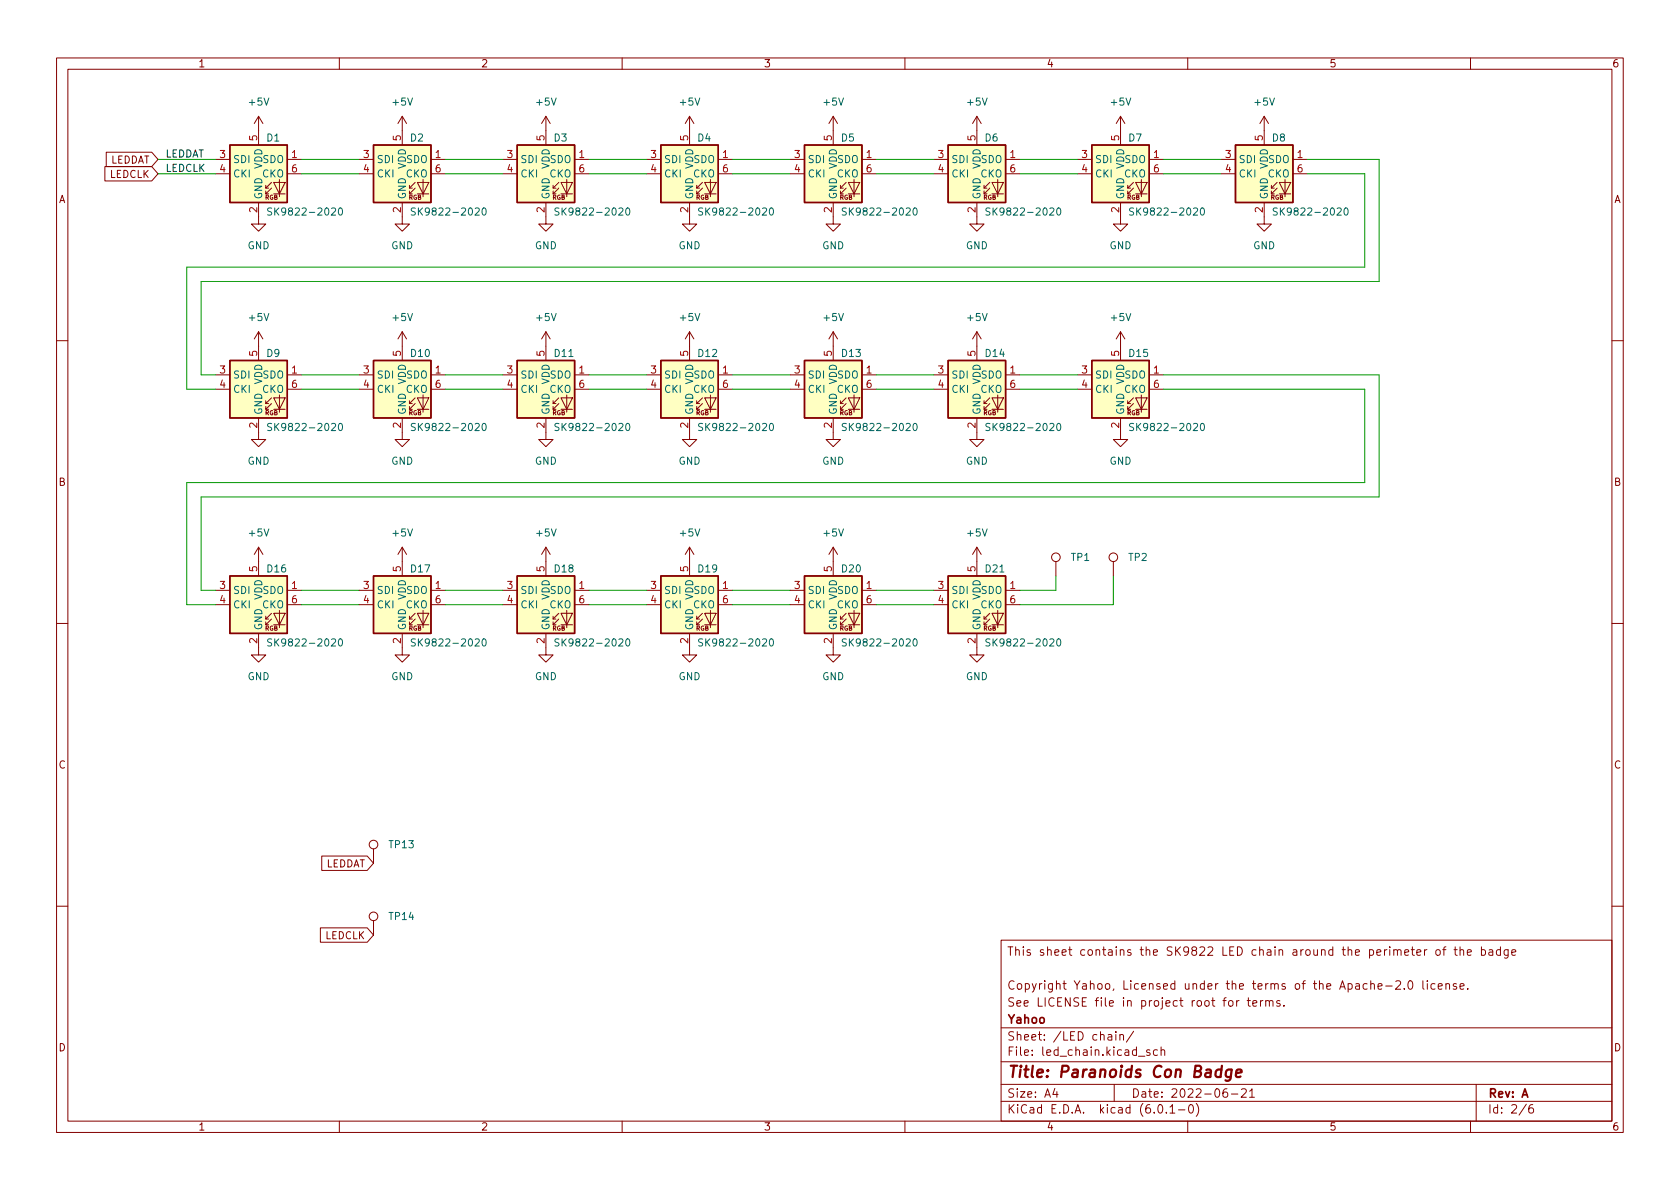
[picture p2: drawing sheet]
<svg xmlns="http://www.w3.org/2000/svg" width="297mm" height="210mm" viewBox="0 0 297 210" stroke-linecap="round" stroke-linejoin="round" font-family="sans-serif">
<g fill="none" stroke="#840000" stroke-width=".18">
<path d="M10 10.2h277v190.1h-277zM12 12.2h273v186.1h-273zM60 10.2v2M110 10.2v2M160 10.2v2M210 10.2v2M260 10.2v2M18.5 29.5h8.3l1.1 1.2-1.1 1.3h-8.3zM18.8 26.9h8l1.1 1.3-1.1 1.3h-8zM38.1 28.2h2.5M38.1 30.7h2.5M45.7 35.8v3.8h1.3l-1.3 1.3-1.3-1.3h1.3"/>
<path d="M45.7 20.6v5M45.7 20.6l-.7 1.2M45.7 20.6l.8 1.2M47 33.3h.5M48 33.3l-1 1v-.5M48 32.3l-1 1v-.5M48.4 32.3h2l-1 2zM48.4 34.3h2M49.4 31.7v3.1M50.8 28.2h2.5M50.8 30.7h2.5M63.5 28.2h2.5"/>
<path d="M63.5 30.7h2.5M71.1 35.8v3.8h1.3l-1.3 1.3-1.3-1.3h1.3M71.1 20.6v5M71.1 20.6l-.7 1.2M71.1 20.6l.8 1.2M72.4 33.3h.5M73.4 33.3l-1 1v-.5M73.4 32.3l-1 1v-.5M73.8 32.3h2l-1 2zM73.8 34.3h2M74.8 31.7v3.1M76.2 28.2h2.5"/>
<path d="M76.2 30.7h2.5M88.9 28.2h2.5M88.9 30.7h2.5M96.5 35.8v3.8h1.3l-1.3 1.3-1.3-1.3h1.3M96.5 20.6v5M96.5 20.6l-.7 1.2M96.5 20.6l.8 1.2M97.8 33.3h.5M98.8 33.3l-1 1v-.5M98.8 32.3l-1 1v-.5M99.2 32.3h2l-1 2zM99.2 34.3h2"/>
<path d="M100.2 31.7v3.1M101.6 28.2h2.5M101.6 30.7h2.5M114.3 28.2h2.5M114.3 30.7h2.5M121.9 35.8v3.8h1.3l-1.3 1.3-1.3-1.3h1.3M121.9 20.6v5M121.9 20.6l-.7 1.2M121.9 20.6l.8 1.2M123.2 33.3h.5M124.2 33.3l-1 1v-.5M124.2 32.3l-1 1v-.5"/>
<path d="M124.6 32.3h2l-1 2zM124.6 34.3h2M125.6 31.7v3.1M127 28.2h2.5M127 30.7h2.5M139.7 28.2h2.5M139.7 30.7h2.5M147.3 35.8v3.8h1.3l-1.3 1.3-1.3-1.3h1.3M147.3 20.6v5M147.3 20.6l-.7 1.2M147.3 20.6l.8 1.2M148.6 33.3h.5"/>
<path d="M149.6 33.3l-1 1v-.5M149.6 32.3l-1 1v-.5M150 32.3h2l-1 2zM150 34.3h2M151 31.7v3.1M152.4 28.2h2.5M152.4 30.7h2.5M165.1 28.2h2.5M165.1 30.7h2.5M172.7 35.8v3.8h1.3l-1.3 1.3-1.3-1.3h1.3M172.7 20.6v5M172.7 20.6l-.7 1.2"/>
<path d="M172.7 20.6l.8 1.2M174 33.3h.5M175 33.3l-1 1v-.5M175 32.3l-1 1v-.5M175.4 32.3h2l-1 2zM175.4 34.3h2M176.4 31.7v3.1M177.8 28.2h2.5M177.8 30.7h2.5M190.5 28.2h2.5M190.5 30.7h2.5M198.1 35.8v3.8h1.3l-1.3 1.3-1.3-1.3h1.3"/>
<path d="M198.1 20.6v5M198.1 20.6l-.7 1.2M198.1 20.6l.8 1.2M199.4 33.3h.5M200.4 33.3l-1 1v-.5M200.4 32.3l-1 1v-.5M200.8 32.3h2l-1 2zM200.8 34.3h2M201.8 31.7v3.1M203.2 28.2h2.5M203.2 30.7h2.5M215.9 28.2h2.5"/>
<path d="M215.9 30.7h2.5M223.5 35.8v3.8h1.3l-1.3 1.3-1.3-1.3h1.3M223.5 20.6v5M223.5 20.6l-.7 1.2M223.5 20.6l.8 1.2M224.8 33.3h.5M225.8 33.3l-1 1v-.5M225.8 32.3l-1 1v-.5M226.2 32.3h2l-1 2zM226.2 34.3h2M227.2 31.7v3.1M228.6 28.2h2.5"/>
<path d="M228.6 30.7h2.5M45.7 58.7v5M45.7 58.7l-.7 1.2M45.7 58.7l.8 1.2M71.1 58.7v5M71.1 58.7l-.7 1.2M71.1 58.7l.8 1.2M96.5 58.7v5M96.5 58.7l-.7 1.2M96.5 58.7l.8 1.2M121.9 58.7v5M121.9 58.7l-.7 1.2"/>
<path d="M121.9 58.7l.8 1.2M147.3 58.7v5M147.3 58.7l-.7 1.2M147.3 58.7l.8 1.2M172.7 58.7v5M172.7 58.7l-.7 1.2M172.7 58.7l.8 1.2M198.1 58.7v5M198.1 58.7l-.7 1.2M198.1 58.7l.8 1.2M10 60.2h2M38.1 66.3h2.5"/>
<path d="M38.1 68.8h2.5M45.7 73.9v3.8h1.3l-1.3 1.3-1.3-1.3h1.3M47 71.4h.5M48 71.4l-1 1v-.5M48 70.4l-1 1v-.5M48.4 70.4h2l-1 2zM48.4 72.4h2M49.4 69.8v3.1M50.8 66.3h2.5M50.8 68.8h2.5M63.5 66.3h2.5M63.5 68.8h2.5"/>
<path d="M71.1 73.9v3.8h1.3l-1.3 1.3-1.3-1.3h1.3M72.4 71.4h.5M73.4 71.4l-1 1v-.5M73.4 70.4l-1 1v-.5M73.8 70.4h2l-1 2zM73.8 72.4h2M74.8 69.8v3.1M76.2 66.3h2.5M76.2 68.8h2.5M88.9 66.3h2.5M88.9 68.8h2.5M96.5 73.9v3.8h1.3l-1.3 1.3-1.3-1.3h1.3"/>
<path d="M97.8 71.4h.5M98.8 71.4l-1 1v-.5M98.8 70.4l-1 1v-.5M99.2 70.4h2l-1 2zM99.2 72.4h2M100.2 69.8v3.1M101.6 66.3h2.5M101.6 68.8h2.5M114.3 66.3h2.5M114.3 68.8h2.5M121.9 73.9v3.8h1.3l-1.3 1.3-1.3-1.3h1.3M123.2 71.4h.5"/>
<path d="M124.2 71.4l-1 1v-.5M124.2 70.4l-1 1v-.5M124.6 70.4h2l-1 2zM124.6 72.4h2M125.6 69.8v3.1M127 66.3h2.5M127 68.8h2.5M139.7 66.3h2.5M139.7 68.8h2.5M147.3 73.9v3.8h1.3l-1.3 1.3-1.3-1.3h1.3M148.6 71.4h.5M149.6 71.4l-1 1v-.5"/>
<path d="M149.6 70.4l-1 1v-.5M150 70.4h2l-1 2zM150 72.4h2M151 69.8v3.1M152.4 66.3h2.5M152.4 68.8h2.5M165.1 66.3h2.5M165.1 68.8h2.5M172.7 73.9v3.8h1.3l-1.3 1.3-1.3-1.3h1.3M174 71.4h.5M175 71.4l-1 1v-.5M175 70.4l-1 1v-.5"/>
<path d="M175.4 70.4h2l-1 2zM175.4 72.4h2M176.4 69.8v3.1M177.8 66.3h2.5M177.8 68.8h2.5M190.5 66.3h2.5M190.5 68.8h2.5M198.1 73.9v3.8h1.3l-1.3 1.3-1.3-1.3h1.3M199.4 71.4h.5M200.4 71.4l-1 1v-.5M200.4 70.4l-1 1v-.5M200.8 70.4h2l-1 2z"/>
<path d="M200.8 72.4h2M201.8 69.8v3.1M203.2 66.3h2.5M203.2 68.8h2.5M285 60.2h2M45.7 96.8v5M45.7 96.8l-.7 1.2M45.7 96.8l.8 1.2M71.1 96.8v5M71.1 96.8l-.7 1.2M71.1 96.8l.8 1.2M96.5 96.8v5"/>
<path d="M96.5 96.8l-.7 1.2M96.5 96.8l.8 1.2M121.9 96.8v5M121.9 96.8l-.7 1.2M121.9 96.8l.8 1.2M147.3 96.8v5M147.3 96.8l-.7 1.2M147.3 96.8l.8 1.2M172.7 96.8v5M172.7 96.8l-.7 1.2M172.7 96.8l.8 1.2M186.7 99.3v2.5"/>
<path d="M196.8 99.3v2.5M10 110.2h2M38.1 104.4h2.5M38.1 106.9h2.5M45.7 112v3.8h1.3l-1.3 1.3-1.3-1.3h1.3M47 109.5h.5M48 109.5l-1 1v-.5M48 108.5l-1 1v-.5M48.4 108.5h2l-1 2zM48.4 110.5h2M49.4 107.9v3.1M50.8 104.4h2.5"/>
<path d="M50.8 106.9h2.5M63.5 104.4h2.5M63.5 106.9h2.5M71.1 112v3.8h1.3l-1.3 1.3-1.3-1.3h1.3M72.4 109.5h.5M73.4 109.5l-1 1v-.5M73.4 108.5l-1 1v-.5M73.8 108.5h2l-1 2zM73.8 110.5h2M74.8 107.9v3.1M76.2 104.4h2.5M76.2 106.9h2.5"/>
<path d="M88.9 104.4h2.5M88.9 106.9h2.5M96.5 112v3.8h1.3l-1.3 1.3-1.3-1.3h1.3M97.8 109.5h.5M98.8 109.5l-1 1v-.5M98.8 108.5l-1 1v-.5M99.2 108.5h2l-1 2zM99.2 110.5h2M100.2 107.9v3.1M101.6 104.4h2.5M101.6 106.9h2.5M114.3 104.4h2.5"/>
<path d="M114.3 106.9h2.5M121.9 112v3.8h1.3l-1.3 1.3-1.3-1.3h1.3M123.2 109.5h.5M124.2 109.5l-1 1v-.5M124.2 108.5l-1 1v-.5M124.6 108.5h2l-1 2zM124.6 110.5h2M125.6 107.9v3.1M127 104.4h2.5M127 106.9h2.5M139.7 104.4h2.5M139.7 106.9h2.5"/>
<path d="M147.3 112v3.8h1.3l-1.3 1.3-1.3-1.3h1.3M148.6 109.5h.5M149.6 109.5l-1 1v-.5M149.6 108.5l-1 1v-.5M150 108.5h2l-1 2zM150 110.5h2M151 107.9v3.1M152.4 104.4h2.5M152.4 106.9h2.5M165.1 104.4h2.5M165.1 106.9h2.5M172.7 112v3.8h1.3l-1.3 1.3-1.3-1.3h1.3"/>
<path d="M174 109.5h.5M175 109.5l-1 1v-.5M175 108.5l-1 1v-.5M175.4 108.5h2l-1 2zM175.4 110.5h2M176.4 107.9v3.1M177.8 104.4h2.5M177.8 106.9h2.5M285 110.2h2M56.9 151.4h8l1.1 1.2-1.1 1.3h-8zM66 150.1v2.5M10 160.2h2"/>
<path d="M56.6 164.1h8.3l1.1 1.2-1.1 1.3h-8.3zM66 162.8v2.5M177 166.3h108v32h-108zM217.4 177l.3-.1 .3 .3v.4l-.3 .3h-.3l-.2-.3v-.4zM218.6 176.9v1M219.1 176.9l-.3 .1-.2 .2M220.5 176.9h.6M220.7 176.4v1.3l.4 .2M221.5 177.4l.7-.1-.1-.3-.4-.1-.2 .2 .1 .8h.5M222.9 176.9v1M223.3 176.9l-.3 .1-.1 .2M223.8 177.1l.2-.2 .4 .1v.9"/>
<path d="M223.8 176.9v1M224.4 177.1l.2-.2 .4 .1 .1 .9M226.3 177l-.4-.1-.2 .2 .1 .3 .5 .1v.4h-.6M227 177.8v.1M243.6 174.4l.8-.1-.1-.3-.4-.1-.3 .2 .1 .8h.6M245 174.4h1.1M246.8 173.6l.6-.2 .2 .2v.3l-.9 1h.9M248.3 174.8v.1M249.1 173.6l.2-.2a.81 .81 0 0 1 .6 .7 .81 .81 0 0 1-.3 .8h-.2a.81 .81 0 0 1-.3-1.3zM250.5 168.4l.7-.1-.1-.3-.4-.1-.2 .2 .1 .8h.5M251.6 173.4v1.3l.2 .2M251.9 167.9v1"/>
<path d="M252.3 167.9l-.3 .1-.1 .2M252.4 173.4v.2M252.4 173.9v1M253.7 174l-.4-.1-.3 .3v.4l.1 .3h.6M253.9 168.1l.2-.2 .5 .2 .1 .5-.2 .3h-.4l-.2-.1zM254.3 174.4l.7-.1-.1-.3-.4-.1-.2 .2 .1 .8h.5M255.1 167.9h.6M255.7 174.1l.2-.2 .3 .1 .1 .9M255.7 167.4l-.4 .2v1.3M255.7 173.9v1M257.1 167.9h.5M257.3 167.4v1.3l.3 .2"/>
<path d="M257.5 174l-.4-.1-.2 .2 .1 .3 .5 .1v.4h-.6M258.2 174.4l.7-.1-.1-.3-.4-.1-.2 .2v.8h.6M258.2 168.1l.2-.2 .3 .1 .1 .9M258.2 167.4v1.5M259.4 168.4l.7-.1v-.3l-.5-.1-.2 .2 .1 .8h.6M259.5 174.8v.1M261.9 168l.5-.1 .2 .3v.4l-.1 .3h-.6M261.9 167.4v1.5M263.3 168h.6v.9M263.9 168.3l-.5 .1a.29 .29 0 0 0-.2 .2 .29 .29 0 0 0 .2 .3h.5M265.3 168l-.4-.1-.3 .3v.4l.1 .3h.6M265.3 167.4v1.5"/>
<path d="M266.6 167.9v1.2l-.2 .3h-.4M266.6 168l-.4-.1-.3 .3v.4l.2 .3h.5M267.3 168.4l.7-.1-.1-.3-.4-.1-.2 .2 .1 .8h.5M285 160.2h2M60 198.3v2M110 198.3v2M160 198.3v2M177 194.8h108M177 191.8h108M177 187.8h108M177 181.8h108M186.5 192.5l-.4 1h1"/>
<path d="M186.9 193v1M195.9 183h.6l.1 .9M196.6 183.3l-.5 .1a.29 .29 0 0 0-.2 .2 .29 .29 0 0 0 .2 .3h.5M197 191.8v3M197.3 182.4v.2M197.3 182.9v1M198 183.1l.2-.2 .4 .1v.9M198 182.9v1M200.4 182.4l-1.3 1.9M201.3 186.8h1.1M203.3 185.7l-.4-.1-.2 .2 .1 .3 .5 .1v.4h-.6M204.6 185.7l-.4-.1-.3 .3v.4l.2 .3h.5"/>
<path d="M204.9 195.4l.2-.1a.81 .81 0 0 1 .6 .7 .81 .81 0 0 1-.3 .8h-.2a.81 .81 0 0 1-.6-.6 .81 .81 0 0 1 .3-.8zM205.3 185.8l.2-.2 .4 .1v.9M205.3 185.1v1.5M206.2 196.7v.1M206.9 195.8l.4-.5v1.5M206.9 196.8h.8M208.4 196.3h1.1M210 198.3v2M210.4 195.4l.1-.1a.81 .81 0 0 1 .6 .7 .81 .81 0 0 1-.3 .8h-.2a.81 .81 0 0 1-.5-.6 .81 .81 0 0 1 .3-.8zM211.5 195.1a1.72 1.72 0 0 1 0 2.3M216.9 192.5a.59 .59 0 0 0-.7 .7v.5l.2 .3h.4l.2-.1 .1-.5-.2-.2-.4-.1-.3 .3M217.7 193.5h1.2"/>
<path d="M219.5 192.7l.6-.2 .2 .2 .1 .3-1 1h1M220.9 193l.5-.5v1.5M220.9 194h.9M260 198.3v2M261 191.8v6.5M269.9 195.3l-1.3 1.9M271 195.3a.6 .6 0 0 0-.7 .7v.5l.1 .3h.5l.2-.1 .1-.5-.2-.2-.4-.1-.3 .3"/>
<circle cx="186.7" cy="98.5" r=".76"/>
<circle cx="196.8" cy="98.5" r=".76"/>
<circle cx="66" cy="149.3" r=".76"/>
<circle cx="66" cy="162" r=".76"/>
</g>
<path d="M216 189.2a.66 .66 0 0 0-1 .3l-.1 .6 .1 .3 .2 .1 .6-.1M216 188.5l-.2 2M217.8 189.2a.66 .66 0 0 0-1 .3l-.1 .6 .2 .3 .1 .1 .6-.1M217.8 189.1l-.2 1.6a.6 .6 0 0 1-.9 .3M218.5 189.8l1-.2v-.4l-.2-.1-.6 .1-.2 1 .3 .3 .5-.1" fill="none" stroke="#840000" stroke-width=".4"/>
<g fill="#ffffc2" stroke="#ffffc2" stroke-width=".18">
<path d="M142.2 25.6h10.2v10.2h-10.2z"/>
<path d="M167.6 25.6h10.2v10.2h-10.2z"/>
<path d="M40.6 25.6h10.2v10.2h-10.2z"/>
<path d="M116.8 25.6h10.2v10.2h-10.2z"/>
<path d="M193 63.7h10.2v10.2h-10.2z"/>
<path d="M40.6 101.8h10.2v10.2h-10.2z"/>
<path d="M167.6 63.7h10.2v10.2h-10.2z"/>
<path d="M167.6 101.8h10.2v10.2h-10.2z"/>
<path d="M91.4 25.6h10.2v10.2h-10.2z"/>
<path d="M218.4 25.6h10.2v10.2h-10.2z"/>
<path d="M193 25.6h10.2v10.2h-10.2z"/>
<path d="M66 25.6h10.2v10.2h-10.2z"/>
<path d="M142.2 101.8h10.2v10.2h-10.2z"/>
<path d="M91.4 63.7h10.2v10.2h-10.2z"/>
<path d="M91.4 101.8h10.2v10.2h-10.2z"/>
<path d="M116.8 101.8h10.2v10.2h-10.2z"/>
<path d="M66 63.7h10.2v10.2h-10.2z"/>
<path d="M66 101.8h10.2v10.2h-10.2z"/>
<path d="M142.2 63.7h10.2v10.2h-10.2z"/>
<path d="M116.8 63.7h10.2v10.2h-10.2z"/>
<path d="M40.6 63.7h10.2v10.2h-10.2z"/>
</g>
<g fill="none" stroke="#840000" stroke-width=".25">
<path d="M40.6 25.6h10.2v10.2h-10.2zM66 25.6h10.2v10.2h-10.2zM91.4 25.6h10.2v10.2h-10.2zM116.8 25.6h10.2v10.2h-10.2zM142.2 25.6h10.2v10.2h-10.2zM167.6 25.6h10.2v10.2h-10.2zM193 25.6h10.2v10.2h-10.2zM218.4 25.6h10.2v10.2h-10.2zM40.6 63.7h10.2v10.2h-10.2zM66 63.7h10.2v10.2h-10.2zM91.4 63.7h10.2v10.2h-10.2zM116.8 63.7h10.2v10.2h-10.2z"/>
<path d="M142.2 63.7h10.2v10.2h-10.2zM167.6 63.7h10.2v10.2h-10.2zM193 63.7h10.2v10.2h-10.2zM40.6 101.8h10.2v10.2h-10.2zM66 101.8h10.2v10.2h-10.2zM91.4 101.8h10.2v10.2h-10.2zM116.8 101.8h10.2v10.2h-10.2zM142.2 101.8h10.2v10.2h-10.2zM167.6 101.8h10.2v10.2h-10.2z"/>
</g>
<g fill="none" stroke="#006464" stroke-width=".18">
<path d="M48 36.8h-.4l-.2 .1v.4l.5 .2 .1 .3-.2 .2h-.5M60 36.9l.1-.1a.68 .68 0 0 1 .5 .6 .68 .68 0 0 1-.5 .6l-.1-.1-.2-.3zM73.4 36.8h-.4l-.2 .1v.4l.5 .2 .1 .3-.2 .2h-.5M85.4 36.9l.1-.1a.68 .68 0 0 1 .5 .6 .68 .68 0 0 1-.5 .6l-.1-.1-.2-.3zM98.8 36.8h-.4l-.2 .1v.4l.5 .2 .1 .3-.2 .2h-.5M110.8 36.9l.1-.1a.68 .68 0 0 1 .5 .6 .68 .68 0 0 1-.5 .6l-.1-.1-.2-.3zM124.2 36.8h-.4l-.2 .1v.4l.5 .2 .1 .3-.2 .2h-.5M136.2 36.9l.1-.1a.68 .68 0 0 1 .5 .6 .68 .68 0 0 1-.5 .6l-.1-.1-.2-.3zM149.6 36.8h-.4l-.2 .1v.4l.5 .2 .1 .3-.2 .2h-.5M161.6 36.9l.1-.1a.68 .68 0 0 1 .5 .6 .68 .68 0 0 1-.5 .6l-.1-.1-.2-.3zM175 36.8h-.4l-.2 .1v.4l.5 .2 .1 .3-.2 .2h-.5M187 36.9l.1-.1a.68 .68 0 0 1 .5 .6 .68 .68 0 0 1-.5 .6l-.1-.1-.2-.3z"/>
<path d="M200.4 36.8h-.4l-.2 .1v.4l.5 .2 .1 .3-.2 .2h-.5M212.4 36.9l.1-.1a.68 .68 0 0 1 .5 .6 .68 .68 0 0 1-.5 .6l-.1-.1-.2-.3zM225.8 36.8h-.4l-.2 .1v.4l.5 .2 .1 .3-.2 .2h-.5M237.8 36.9l.1-.1a.68 .68 0 0 1 .5 .6 .68 .68 0 0 1-.5 .6l-.1-.1-.2-.3zM48 74.9h-.4l-.2 .1v.4l.5 .2 .1 .3-.2 .2h-.5M60 75l.1-.1a.68 .68 0 0 1 .5 .6 .68 .68 0 0 1-.5 .6l-.1-.1-.2-.3zM73.4 74.9h-.4l-.2 .1v.4l.5 .2 .1 .3-.2 .2h-.5M85.4 75l.1-.1a.68 .68 0 0 1 .5 .6 .68 .68 0 0 1-.5 .6l-.1-.1-.2-.3zM98.8 74.9h-.4l-.2 .1v.4l.5 .2 .1 .3-.2 .2h-.5M110.8 75l.1-.1a.68 .68 0 0 1 .5 .6 .68 .68 0 0 1-.5 .6l-.1-.1-.2-.3zM124.2 74.9h-.4l-.2 .1v.4l.5 .2 .1 .3-.2 .2h-.5M136.2 75l.1-.1a.68 .68 0 0 1 .5 .6 .68 .68 0 0 1-.5 .6l-.1-.1-.2-.3z"/>
<path d="M149.6 74.9h-.4l-.2 .1v.4l.5 .2 .1 .3-.2 .2h-.5M161.6 75l.1-.1a.68 .68 0 0 1 .5 .6 .68 .68 0 0 1-.5 .6l-.1-.1-.2-.3zM175 74.9h-.4l-.2 .1v.4l.5 .2 .1 .3-.2 .2h-.5M187 75l.1-.1a.68 .68 0 0 1 .5 .6 .68 .68 0 0 1-.5 .6l-.1-.1-.2-.3zM200.4 74.9h-.4l-.2 .1v.4l.5 .2 .1 .3-.2 .2h-.5M212.4 75l.1-.1a.68 .68 0 0 1 .5 .6 .68 .68 0 0 1-.5 .6l-.1-.1-.2-.3zM48 113h-.4l-.2 .1v.4l.5 .2 .1 .3-.2 .2h-.5M60 113.1l.1-.1a.68 .68 0 0 1 .5 .6 .68 .68 0 0 1-.5 .6l-.1-.1-.2-.3zM73.4 113h-.4l-.2 .1v.4l.5 .2 .1 .3-.2 .2h-.5M85.4 113.1l.1-.1a.68 .68 0 0 1 .5 .6 .68 .68 0 0 1-.5 .6l-.1-.1-.2-.3zM98.8 113h-.4l-.2 .1v.4l.5 .2 .1 .3-.2 .2h-.5M110.8 113.1l.1-.1a.68 .68 0 0 1 .5 .6 .68 .68 0 0 1-.5 .6l-.1-.1-.2-.3z"/>
<path d="M124.2 113h-.4l-.2 .1v.4l.5 .2 .1 .3-.2 .2h-.5M136.2 113.1l.1-.1a.68 .68 0 0 1 .5 .6 .68 .68 0 0 1-.5 .6l-.1-.1-.2-.3zM149.6 113h-.4l-.2 .1v.4l.5 .2 .1 .3-.2 .2h-.5M161.6 113.1l.1-.1a.68 .68 0 0 1 .5 .6 .68 .68 0 0 1-.5 .6l-.1-.1-.2-.3zM175 113h-.4l-.2 .1v.4l.5 .2 .1 .3-.2 .2h-.5M187 113.1l.1-.1a.68 .68 0 0 1 .5 .6 .68 .68 0 0 1-.5 .6l-.1-.1-.2-.3z"/>
</g>
<g fill="none" stroke="#009600" stroke-width=".18">
<path d="M27.9 30.7h10.2M27.9 28.2h10.2M53.3 30.7h10.2M53.3 28.2h10.2M78.7 30.7h10.2M78.7 28.2h10.2M104.1 30.7h10.2M104.1 28.2h10.2M129.5 30.7h10.2M129.5 28.2h10.2M154.9 30.7h10.2M154.9 28.2h10.2"/>
<path d="M180.3 30.7h10.2M180.3 28.2h10.2M205.7 30.7h10.2M205.7 28.2h10.2M231.1 28.2h12.7v21.6h-208.2v16.5h2.5M231.1 30.7h10.2v16.5h-208.3v21.6h5.1M53.3 68.8h10.2M53.3 66.3h10.2M78.7 68.8h10.2M78.7 66.3h10.2M104.1 68.8h10.2M104.1 66.3h10.2"/>
<path d="M129.5 68.8h10.2M129.5 66.3h10.2M154.9 68.8h10.2M154.9 66.3h10.2M180.3 68.8h10.2M180.3 66.3h10.2M205.7 66.3h38.1v21.6h-208.2v16.5h2.5M205.7 68.8h35.6v16.5h-208.3v21.6h5.1M53.3 104.4h10.2M53.3 106.9h10.2M78.7 104.4h10.2M78.7 106.9h10.2"/>
<path d="M104.1 104.4h10.2M104.1 106.9h10.2M129.5 104.4h10.2M129.5 106.9h10.2M154.9 104.4h10.2M154.9 106.9h10.2M186.7 101.8v2.6h-6.4M196.8 101.8v5.1h-16.5"/>
</g>
<text font-size="2.8" fill="#840000" x="178" y="190.6">Title: Paranoids Con Badge</text>
<g font-size="2.1" fill="#840000">
<text x="178" y="169">This sheet contains the SK9822 LED chain around the perimeter of the badge</text>
<text x="178" y="178">See LICENSE file in project root for terms.</text>
<text x="178" y="175">Copyright Yahoo, Licensed under the terms of the Apache-2.0 license.</text>
<text x="178" y="184">Sheet: /LED chain/</text>
<text x="178" y="181">Yahoo</text>
<text x="178" y="186.7">File: led_chain.kicad_sch</text>
<text x="178" y="196.9">KiCad E.D.A. kicad (6.0.1-0)</text>
<text x="178" y="194.1">Size: A4</text>
<text x="200" y="194.1">Date: 2022-06-21</text>
<text x="263" y="194.1">Rev: A</text>
<text x="263" y="196.9">Id: 2/6</text>
</g>
<g font-size="1.8" fill="#840000">
<text x="35" y="11.9">1</text>
<text x="85" y="11.9">2</text>
<text x="135" y="11.9">3</text>
<text x="185" y="11.9">4</text>
<text x="235" y="11.9">5</text>
<text x="285" y="11.9">6</text>
<text x="19.3" y="28.9">LEDDAT</text>
<text x="10.3" y="35.9">A</text>
<text x="19.3" y="31.5">LEDCLK</text>
<text x="285.3" y="35.9">A</text>
<text x="10.3" y="85.9">B</text>
<text x="285.3" y="85.9">B</text>
<text x="10.3" y="135.9">C</text>
<text x="285.3" y="135.9">C</text>
<text x="57.4" y="153.4">LEDDAT</text>
<text x="57.4" y="166.1">LEDCLK</text>
<text x="10.3" y="185.9">D</text>
<text x="285.3" y="185.9">D</text>
<text x="35" y="199.9">1</text>
<text x="85" y="199.9">2</text>
<text x="135" y="199.9">3</text>
<text x="185" y="199.9">4</text>
<text x="235" y="199.9">5</text>
<text x="285" y="199.9">6</text>
</g>
<g font-size="1.8" fill="#006464">
<text x="44.1" y="18.7">+5V</text>
<text x="69.5" y="18.7">+5V</text>
<text x="94.9" y="18.7">+5V</text>
<text x="120.3" y="18.7">+5V</text>
<text x="145.7" y="18.7">+5V</text>
<text x="171.1" y="18.7">+5V</text>
<text x="196.5" y="18.7">+5V</text>
<text x="221.9" y="18.7">+5V</text>
<text x="41.1" y="28.8">SDI</text>
<text x="46.4" y="29.9" transform="rotate(-90 46.4 29.9)">VDD</text>
<text x="46.5" y="28.8">SDO</text>
<text x="47.2" y="25">D1</text>
<text x="66.5" y="28.8">SDI</text>
<text x="71.8" y="29.9" transform="rotate(-90 71.8 29.9)">VDD</text>
<text x="71.9" y="28.8">SDO</text>
<text x="72.6" y="25">D2</text>
<text x="91.9" y="28.8">SDI</text>
<text x="97.2" y="29.9" transform="rotate(-90 97.2 29.9)">VDD</text>
<text x="97.3" y="28.8">SDO</text>
<text x="98" y="25">D3</text>
<text x="117.3" y="28.8">SDI</text>
<text x="122.6" y="29.9" transform="rotate(-90 122.6 29.9)">VDD</text>
<text x="122.7" y="28.8">SDO</text>
<text x="123.4" y="25">D4</text>
<text x="142.7" y="28.8">SDI</text>
<text x="148" y="29.9" transform="rotate(-90 148 29.9)">VDD</text>
<text x="148.1" y="28.8">SDO</text>
<text x="148.8" y="25">D5</text>
<text x="168.1" y="28.8">SDI</text>
<text x="173.4" y="29.9" transform="rotate(-90 173.4 29.9)">VDD</text>
<text x="173.5" y="28.8">SDO</text>
<text x="174.2" y="25">D6</text>
<text x="193.5" y="28.8">SDI</text>
<text x="198.8" y="29.9" transform="rotate(-90 198.8 29.9)">VDD</text>
<text x="198.9" y="28.8">SDO</text>
<text x="199.6" y="25">D7</text>
<text x="218.9" y="28.8">SDI</text>
<text x="224.2" y="29.9" transform="rotate(-90 224.2 29.9)">VDD</text>
<text x="224.3" y="28.8">SDO</text>
<text x="225" y="25">D8</text>
<text x="41.1" y="31.4">CKI</text>
<text x="46.4" y="35.3" transform="rotate(-90 46.4 35.3)">GND</text>
<text x="46.4" y="31.4">CKO</text>
<text x="66.5" y="31.4">CKI</text>
<text x="71.8" y="35.3" transform="rotate(-90 71.8 35.3)">GND</text>
<text x="71.8" y="31.4">CKO</text>
<text x="91.9" y="31.4">CKI</text>
<text x="97.2" y="35.3" transform="rotate(-90 97.2 35.3)">GND</text>
<text x="97.2" y="31.4">CKO</text>
<text x="117.3" y="31.4">CKI</text>
<text x="122.6" y="35.3" transform="rotate(-90 122.6 35.3)">GND</text>
<text x="122.6" y="31.4">CKO</text>
<text x="142.7" y="31.4">CKI</text>
<text x="148" y="35.3" transform="rotate(-90 148 35.3)">GND</text>
<text x="148" y="31.4">CKO</text>
<text x="168.1" y="31.4">CKI</text>
<text x="173.4" y="35.3" transform="rotate(-90 173.4 35.3)">GND</text>
<text x="173.4" y="31.4">CKO</text>
<text x="193.5" y="31.4">CKI</text>
<text x="198.8" y="35.3" transform="rotate(-90 198.8 35.3)">GND</text>
<text x="198.8" y="31.4">CKO</text>
<text x="218.9" y="31.4">CKI</text>
<text x="224.2" y="35.3" transform="rotate(-90 224.2 35.3)">GND</text>
<text x="224.2" y="31.4">CKO</text>
<text x="48.5" y="38.1">SK9822-2020</text>
<text x="73.9" y="38.1">SK9822-2020</text>
<text x="99.3" y="38.1">SK9822-2020</text>
<text x="124.7" y="38.1">SK9822-2020</text>
<text x="150.1" y="38.1">SK9822-2020</text>
<text x="175.5" y="38.1">SK9822-2020</text>
<text x="200.9" y="38.1">SK9822-2020</text>
<text x="226.3" y="38.1">SK9822-2020</text>
<text x="43.8" y="44.1">GND</text>
<text x="69.2" y="44.1">GND</text>
<text x="94.6" y="44.1">GND</text>
<text x="120" y="44.1">GND</text>
<text x="145.4" y="44.1">GND</text>
<text x="170.8" y="44.1">GND</text>
<text x="196.2" y="44.1">GND</text>
<text x="221.6" y="44.1">GND</text>
<text x="44.1" y="56.8">+5V</text>
<text x="69.5" y="56.8">+5V</text>
<text x="94.9" y="56.8">+5V</text>
<text x="120.3" y="56.8">+5V</text>
<text x="145.7" y="56.8">+5V</text>
<text x="171.1" y="56.8">+5V</text>
<text x="196.5" y="56.8">+5V</text>
<text x="47.2" y="63.1">D9</text>
<text x="72.7" y="63.1">D10</text>
<text x="98.1" y="63.1">D11</text>
<text x="123.5" y="63.1">D12</text>
<text x="148.9" y="63.1">D13</text>
<text x="174.3" y="63.1">D14</text>
<text x="199.7" y="63.1">D15</text>
<text x="41.1" y="66.9">SDI</text>
<text x="41.1" y="69.5">CKI</text>
<text x="46.4" y="68" transform="rotate(-90 46.4 68)">VDD</text>
<text x="46.4" y="69.5">CKO</text>
<text x="46.5" y="66.9">SDO</text>
<text x="66.5" y="66.9">SDI</text>
<text x="66.5" y="69.5">CKI</text>
<text x="71.8" y="68" transform="rotate(-90 71.8 68)">VDD</text>
<text x="71.8" y="69.5">CKO</text>
<text x="71.9" y="66.9">SDO</text>
<text x="91.9" y="66.9">SDI</text>
<text x="91.9" y="69.5">CKI</text>
<text x="97.2" y="68" transform="rotate(-90 97.2 68)">VDD</text>
<text x="97.2" y="69.5">CKO</text>
<text x="97.3" y="66.9">SDO</text>
<text x="117.3" y="66.9">SDI</text>
<text x="117.3" y="69.5">CKI</text>
<text x="122.6" y="68" transform="rotate(-90 122.6 68)">VDD</text>
<text x="122.6" y="69.5">CKO</text>
<text x="122.7" y="66.9">SDO</text>
<text x="142.7" y="66.9">SDI</text>
<text x="142.7" y="69.5">CKI</text>
<text x="148" y="68" transform="rotate(-90 148 68)">VDD</text>
<text x="148" y="69.5">CKO</text>
<text x="148.1" y="66.9">SDO</text>
<text x="168.1" y="66.9">SDI</text>
<text x="168.1" y="69.5">CKI</text>
<text x="173.4" y="68" transform="rotate(-90 173.4 68)">VDD</text>
<text x="173.4" y="69.5">CKO</text>
<text x="173.5" y="66.9">SDO</text>
<text x="193.5" y="66.9">SDI</text>
<text x="193.5" y="69.5">CKI</text>
<text x="198.8" y="68" transform="rotate(-90 198.8 68)">VDD</text>
<text x="198.8" y="69.5">CKO</text>
<text x="198.9" y="66.9">SDO</text>
<text x="46.4" y="73.4" transform="rotate(-90 46.4 73.4)">GND</text>
<text x="48.5" y="76.2">SK9822-2020</text>
<text x="71.8" y="73.4" transform="rotate(-90 71.8 73.4)">GND</text>
<text x="73.9" y="76.2">SK9822-2020</text>
<text x="97.2" y="73.4" transform="rotate(-90 97.2 73.4)">GND</text>
<text x="99.3" y="76.2">SK9822-2020</text>
<text x="122.6" y="73.4" transform="rotate(-90 122.6 73.4)">GND</text>
<text x="124.7" y="76.2">SK9822-2020</text>
<text x="148" y="73.4" transform="rotate(-90 148 73.4)">GND</text>
<text x="150.1" y="76.2">SK9822-2020</text>
<text x="173.4" y="73.4" transform="rotate(-90 173.4 73.4)">GND</text>
<text x="175.5" y="76.2">SK9822-2020</text>
<text x="198.8" y="73.4" transform="rotate(-90 198.8 73.4)">GND</text>
<text x="200.9" y="76.2">SK9822-2020</text>
<text x="43.8" y="82.2">GND</text>
<text x="69.2" y="82.2">GND</text>
<text x="94.6" y="82.2">GND</text>
<text x="120" y="82.2">GND</text>
<text x="145.4" y="82.2">GND</text>
<text x="170.8" y="82.2">GND</text>
<text x="196.2" y="82.2">GND</text>
<text x="44.1" y="94.9">+5V</text>
<text x="69.5" y="94.9">+5V</text>
<text x="94.9" y="94.9">+5V</text>
<text x="120.3" y="94.9">+5V</text>
<text x="145.7" y="94.9">+5V</text>
<text x="171.1" y="94.9">+5V</text>
<text x="47.3" y="101.2">D16</text>
<text x="72.7" y="101.2">D17</text>
<text x="98.1" y="101.2">D18</text>
<text x="123.5" y="101.2">D19</text>
<text x="148.9" y="101.2">D20</text>
<text x="174.3" y="101.2">D21</text>
<text x="189.4" y="99.2">TP1</text>
<text x="199.6" y="99.2">TP2</text>
<text x="41.1" y="105">SDI</text>
<text x="41.1" y="107.6">CKI</text>
<text x="46.4" y="106.1" transform="rotate(-90 46.4 106.1)">VDD</text>
<text x="46.4" y="107.6">CKO</text>
<text x="46.5" y="105">SDO</text>
<text x="66.5" y="105">SDI</text>
<text x="66.5" y="107.6">CKI</text>
<text x="71.8" y="106.1" transform="rotate(-90 71.8 106.1)">VDD</text>
<text x="71.8" y="107.6">CKO</text>
<text x="71.9" y="105">SDO</text>
<text x="91.9" y="105">SDI</text>
<text x="91.9" y="107.6">CKI</text>
<text x="97.2" y="106.1" transform="rotate(-90 97.2 106.1)">VDD</text>
<text x="97.2" y="107.6">CKO</text>
<text x="97.3" y="105">SDO</text>
<text x="117.3" y="105">SDI</text>
<text x="117.3" y="107.6">CKI</text>
<text x="122.6" y="106.1" transform="rotate(-90 122.6 106.1)">VDD</text>
<text x="122.6" y="107.6">CKO</text>
<text x="122.7" y="105">SDO</text>
<text x="142.7" y="105">SDI</text>
<text x="142.7" y="107.6">CKI</text>
<text x="148" y="106.1" transform="rotate(-90 148 106.1)">VDD</text>
<text x="148" y="107.6">CKO</text>
<text x="148.1" y="105">SDO</text>
<text x="168.1" y="105">SDI</text>
<text x="168.1" y="107.6">CKI</text>
<text x="173.4" y="106.1" transform="rotate(-90 173.4 106.1)">VDD</text>
<text x="173.4" y="107.6">CKO</text>
<text x="173.5" y="105">SDO</text>
<text x="46.4" y="111.5" transform="rotate(-90 46.4 111.5)">GND</text>
<text x="71.8" y="111.5" transform="rotate(-90 71.8 111.5)">GND</text>
<text x="97.2" y="111.5" transform="rotate(-90 97.2 111.5)">GND</text>
<text x="122.6" y="111.5" transform="rotate(-90 122.6 111.5)">GND</text>
<text x="148" y="111.5" transform="rotate(-90 148 111.5)">GND</text>
<text x="173.4" y="111.5" transform="rotate(-90 173.4 111.5)">GND</text>
<text x="48.5" y="114.3">SK9822-2020</text>
<text x="73.9" y="114.3">SK9822-2020</text>
<text x="99.3" y="114.3">SK9822-2020</text>
<text x="124.7" y="114.3">SK9822-2020</text>
<text x="150.1" y="114.3">SK9822-2020</text>
<text x="175.5" y="114.3">SK9822-2020</text>
<text x="43.8" y="120.3">GND</text>
<text x="69.2" y="120.3">GND</text>
<text x="94.6" y="120.3">GND</text>
<text x="120" y="120.3">GND</text>
<text x="145.4" y="120.3">GND</text>
<text x="170.8" y="120.3">GND</text>
<text x="68.9" y="150">TP13</text>
<text x="68.9" y="162.7">TP14</text>
</g>
<g font-size="1.8" fill="#0f0f0f">
<text x="29.2" y="27.8">LEDDAT</text>
<text x="29.2" y="30.4">LEDCLK</text>
</g>
<g font-size="1.8" fill="#a90000">
<text x="38.9" y="27.9">3</text>
<text x="45.5" y="24.9" transform="rotate(-90 45.5 24.9)">5</text>
<text x="51.6" y="27.9">1</text>
<text x="64.3" y="27.9">3</text>
<text x="70.9" y="24.9" transform="rotate(-90 70.9 24.9)">5</text>
<text x="77" y="27.9">1</text>
<text x="89.7" y="27.9">3</text>
<text x="96.3" y="24.9" transform="rotate(-90 96.3 24.9)">5</text>
<text x="102.4" y="27.9">1</text>
<text x="115.1" y="27.9">3</text>
<text x="121.7" y="24.9" transform="rotate(-90 121.7 24.9)">5</text>
<text x="127.8" y="27.9">1</text>
<text x="140.5" y="27.9">3</text>
<text x="147.1" y="24.9" transform="rotate(-90 147.1 24.9)">5</text>
<text x="153.2" y="27.9">1</text>
<text x="165.9" y="27.9">3</text>
<text x="172.5" y="24.9" transform="rotate(-90 172.5 24.9)">5</text>
<text x="178.6" y="27.9">1</text>
<text x="191.3" y="27.9">3</text>
<text x="197.9" y="24.9" transform="rotate(-90 197.9 24.9)">5</text>
<text x="204" y="27.9">1</text>
<text x="216.7" y="27.9">3</text>
<text x="223.3" y="24.9" transform="rotate(-90 223.3 24.9)">5</text>
<text x="229.4" y="27.9">1</text>
<text x="38.9" y="30.5">4</text>
<text x="51.6" y="30.5">6</text>
<text x="64.3" y="30.5">4</text>
<text x="77" y="30.5">6</text>
<text x="89.7" y="30.5">4</text>
<text x="102.4" y="30.5">6</text>
<text x="115.1" y="30.5">4</text>
<text x="127.8" y="30.5">6</text>
<text x="140.5" y="30.5">4</text>
<text x="153.2" y="30.5">6</text>
<text x="165.9" y="30.5">4</text>
<text x="178.6" y="30.5">6</text>
<text x="191.3" y="30.5">4</text>
<text x="204" y="30.5">6</text>
<text x="216.7" y="30.5">4</text>
<text x="229.4" y="30.5">6</text>
<text x="45.5" y="37.6" transform="rotate(-90 45.5 37.6)">2</text>
<text x="70.9" y="37.6" transform="rotate(-90 70.9 37.6)">2</text>
<text x="96.3" y="37.6" transform="rotate(-90 96.3 37.6)">2</text>
<text x="121.7" y="37.6" transform="rotate(-90 121.7 37.6)">2</text>
<text x="147.1" y="37.6" transform="rotate(-90 147.1 37.6)">2</text>
<text x="172.5" y="37.6" transform="rotate(-90 172.5 37.6)">2</text>
<text x="197.9" y="37.6" transform="rotate(-90 197.9 37.6)">2</text>
<text x="223.3" y="37.6" transform="rotate(-90 223.3 37.6)">2</text>
<text x="45.5" y="63" transform="rotate(-90 45.5 63)">5</text>
<text x="70.9" y="63" transform="rotate(-90 70.9 63)">5</text>
<text x="96.3" y="63" transform="rotate(-90 96.3 63)">5</text>
<text x="121.7" y="63" transform="rotate(-90 121.7 63)">5</text>
<text x="147.1" y="63" transform="rotate(-90 147.1 63)">5</text>
<text x="172.5" y="63" transform="rotate(-90 172.5 63)">5</text>
<text x="197.9" y="63" transform="rotate(-90 197.9 63)">5</text>
<text x="38.9" y="66">3</text>
<text x="38.9" y="68.6">4</text>
<text x="51.6" y="66">1</text>
<text x="51.6" y="68.6">6</text>
<text x="64.3" y="66">3</text>
<text x="64.3" y="68.6">4</text>
<text x="77" y="66">1</text>
<text x="77" y="68.6">6</text>
<text x="89.7" y="66">3</text>
<text x="89.7" y="68.6">4</text>
<text x="102.4" y="66">1</text>
<text x="102.4" y="68.6">6</text>
<text x="115.1" y="66">3</text>
<text x="115.1" y="68.6">4</text>
<text x="127.8" y="66">1</text>
<text x="127.8" y="68.6">6</text>
<text x="140.5" y="66">3</text>
<text x="140.5" y="68.6">4</text>
<text x="153.2" y="66">1</text>
<text x="153.2" y="68.6">6</text>
<text x="165.9" y="66">3</text>
<text x="165.9" y="68.6">4</text>
<text x="178.6" y="66">1</text>
<text x="178.6" y="68.6">6</text>
<text x="191.3" y="66">3</text>
<text x="191.3" y="68.6">4</text>
<text x="204" y="66">1</text>
<text x="204" y="68.6">6</text>
<text x="45.5" y="75.7" transform="rotate(-90 45.5 75.7)">2</text>
<text x="70.9" y="75.7" transform="rotate(-90 70.9 75.7)">2</text>
<text x="96.3" y="75.7" transform="rotate(-90 96.3 75.7)">2</text>
<text x="121.7" y="75.7" transform="rotate(-90 121.7 75.7)">2</text>
<text x="147.1" y="75.7" transform="rotate(-90 147.1 75.7)">2</text>
<text x="172.5" y="75.7" transform="rotate(-90 172.5 75.7)">2</text>
<text x="197.9" y="75.7" transform="rotate(-90 197.9 75.7)">2</text>
<text x="45.5" y="101.1" transform="rotate(-90 45.5 101.1)">5</text>
<text x="70.9" y="101.1" transform="rotate(-90 70.9 101.1)">5</text>
<text x="96.3" y="101.1" transform="rotate(-90 96.3 101.1)">5</text>
<text x="121.7" y="101.1" transform="rotate(-90 121.7 101.1)">5</text>
<text x="147.1" y="101.1" transform="rotate(-90 147.1 101.1)">5</text>
<text x="172.5" y="101.1" transform="rotate(-90 172.5 101.1)">5</text>
<text x="38.9" y="104.1">3</text>
<text x="38.9" y="106.7">4</text>
<text x="51.6" y="104.1">1</text>
<text x="51.6" y="106.7">6</text>
<text x="64.3" y="104.1">3</text>
<text x="64.3" y="106.7">4</text>
<text x="77" y="104.1">1</text>
<text x="77" y="106.7">6</text>
<text x="89.7" y="104.1">3</text>
<text x="89.7" y="106.7">4</text>
<text x="102.4" y="104.1">1</text>
<text x="102.4" y="106.7">6</text>
<text x="115.1" y="104.1">3</text>
<text x="115.1" y="106.7">4</text>
<text x="127.8" y="104.1">1</text>
<text x="127.8" y="106.7">6</text>
<text x="140.5" y="104.1">3</text>
<text x="140.5" y="106.7">4</text>
<text x="153.2" y="104.1">1</text>
<text x="153.2" y="106.7">6</text>
<text x="165.9" y="104.1">3</text>
<text x="165.9" y="106.7">4</text>
<text x="178.6" y="104.1">1</text>
<text x="178.6" y="106.7">6</text>
<text x="45.5" y="113.8" transform="rotate(-90 45.5 113.8)">2</text>
<text x="70.9" y="113.8" transform="rotate(-90 70.9 113.8)">2</text>
<text x="96.3" y="113.8" transform="rotate(-90 96.3 113.8)">2</text>
<text x="121.7" y="113.8" transform="rotate(-90 121.7 113.8)">2</text>
<text x="147.1" y="113.8" transform="rotate(-90 147.1 113.8)">2</text>
<text x="172.5" y="113.8" transform="rotate(-90 172.5 113.8)">2</text>
</g>
<g font-size="1.1" fill="#840000">
<text x="46.8" y="35.3">RGB</text>
<text x="72.2" y="35.3">RGB</text>
<text x="97.6" y="35.3">RGB</text>
<text x="123" y="35.3">RGB</text>
<text x="148.4" y="35.3">RGB</text>
<text x="173.8" y="35.3">RGB</text>
<text x="199.2" y="35.3">RGB</text>
<text x="224.6" y="35.3">RGB</text>
<text x="46.8" y="73.4">RGB</text>
<text x="72.2" y="73.4">RGB</text>
<text x="97.6" y="73.4">RGB</text>
<text x="123" y="73.4">RGB</text>
<text x="148.4" y="73.4">RGB</text>
<text x="173.8" y="73.4">RGB</text>
<text x="199.2" y="73.4">RGB</text>
<text x="46.8" y="111.5">RGB</text>
<text x="72.2" y="111.5">RGB</text>
<text x="97.6" y="111.5">RGB</text>
<text x="123" y="111.5">RGB</text>
<text x="148.4" y="111.5">RGB</text>
<text x="173.8" y="111.5">RGB</text>
</g>
</svg>
